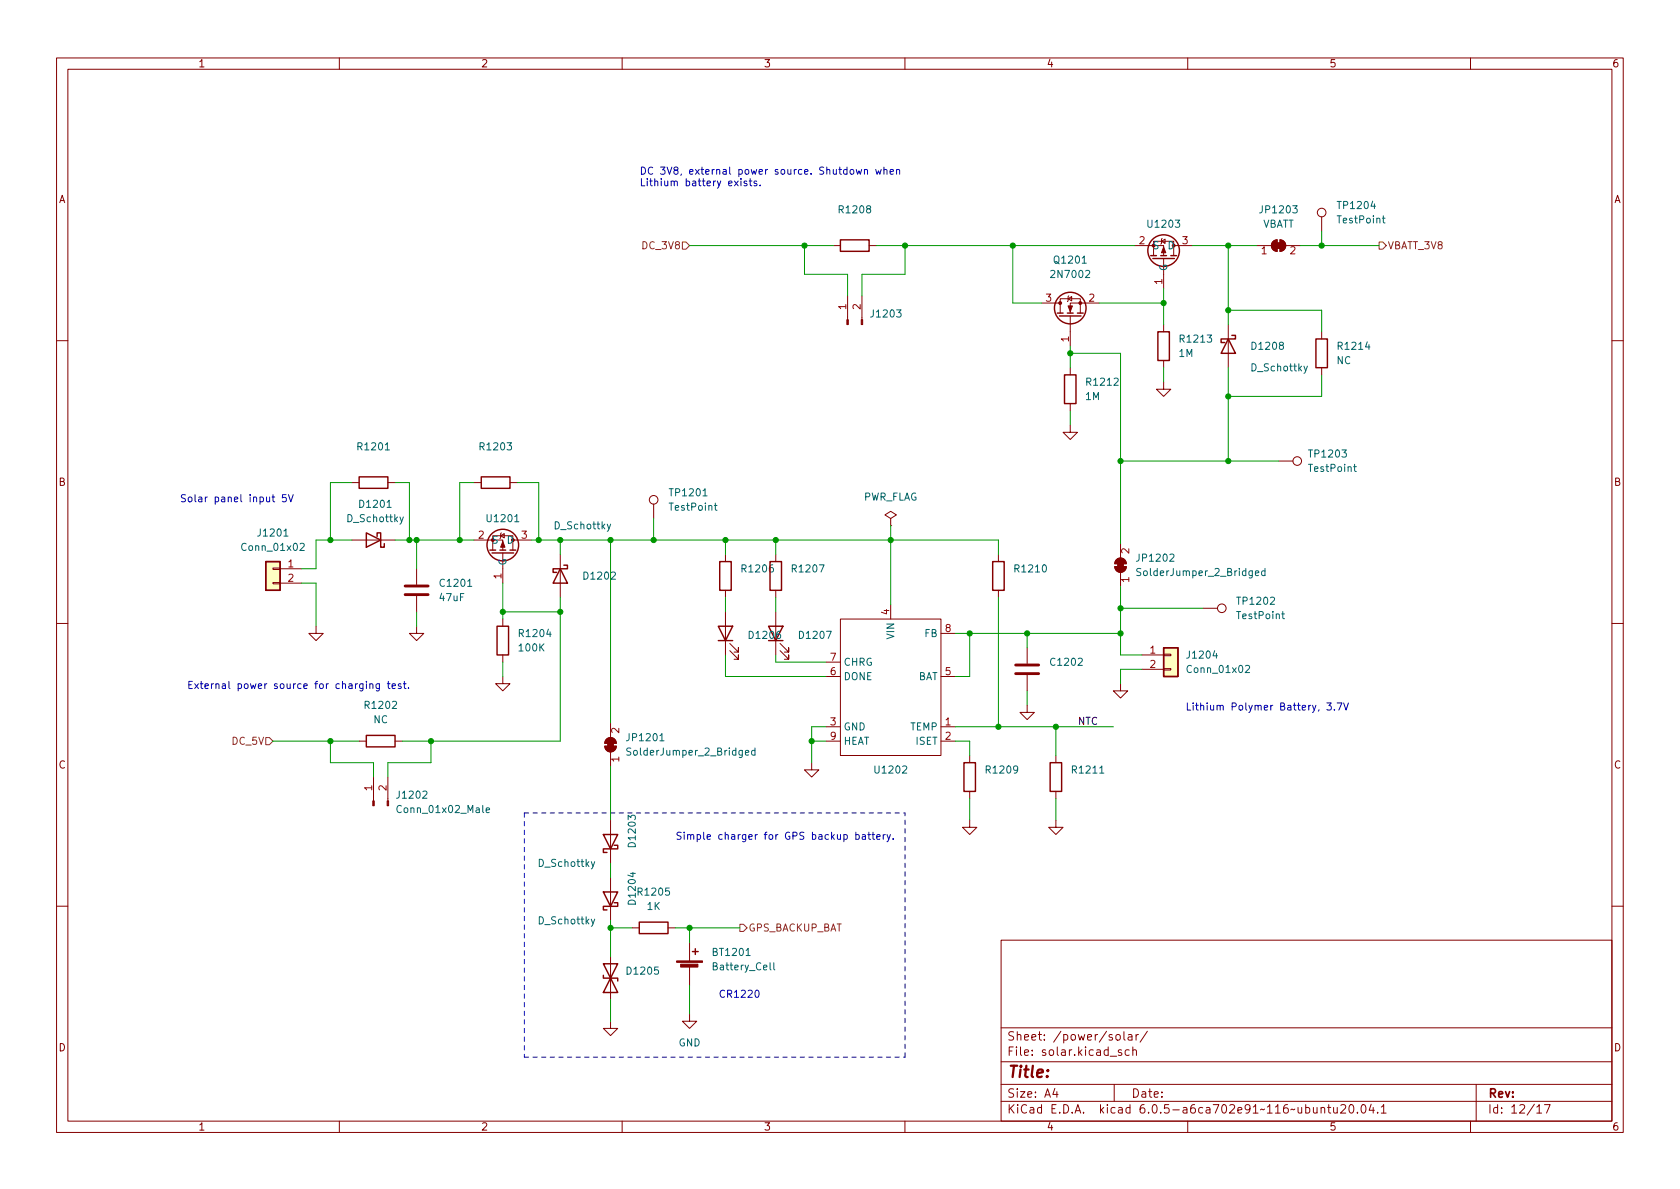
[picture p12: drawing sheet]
<svg xmlns="http://www.w3.org/2000/svg" width="297mm" height="210mm" viewBox="0 0 297 210" stroke-linecap="round" stroke-linejoin="round" font-family="sans-serif">
<g fill="none" stroke="#840000" stroke-width=".18">
<path d="M10 10.2h277v190.1h-277zM12 12.2h273v186.1h-273zM60 10.2v2M110 10.2v2M160 10.2v2M210 10.2v2M260 10.2v2M233.7 38.3v2.6M147.3 43.4h1.3M149.9 52.3v4.2M152.4 52.3v4.2M153.7 43.4h1.2"/>
<path d="M184.1 53.6h3.4M187.5 55.4v-2.6h3.5v2.6M188.8 52.8l.7-.4v.8zM189 52.3l-.2 .1v.8l-.1 .1M189.2 55.9v5.3M194.3 53.6h-5.1v1.8M200.7 43.4h5v1.8M204 45.2v-2.5h3.5v2.5M205.4 42.7l.6-.4v.7zM205.5 42.2l-.1 .1v.7l-.2 .2M205.7 45.7v5.3M205.7 57.4v1.3"/>
<path d="M208.3 43.4h2.5M217.2 57.4v7.6M222.2 43.4h2.6M225.1 42.7l.7-.3v2a1.02 1.02 0 0 1-.9-.6 1.02 1.02 0 0 1 .2-1.1zM226.3 42.4a1.02 1.02 0 0 1 1 1 1.02 1.02 0 0 1-1 1zM227.3 43.4h2.6M233.7 58.7v1.2M10 60.2h2M189.2 75.2v1.2h1.3l-1.3 1.3-1.2-1.3h1.2M189.2 65v1.3M189.2 71.4v1.2M205.7 67.6v1.2h1.3l-1.3 1.3-1.2-1.3h1.2"/>
<path d="M205.7 63.7v1.3M233.7 65v1.3M285 60.2h2M62.2 95.5h7.6M62.2 85.3h1.3M68.6 85.3h1.2M83.8 95.5h5.1v1.8M83.8 85.3h1.3M87.1 97.3v-2.6h3.6v2.6M88.5 94.7l.7-.3v.7zM88.6 94.2l-.1 .2v.7l-.1 .1M88.9 97.8v5.3"/>
<path d="M90.2 85.3h1.2M91.4 95.5h2.6M99.1 98v7.7M115.6 89.1v2.6M128.3 98v1.3M137.2 98v1.3M157.5 91.7l1-.6-1-.7-1 .7 1 .6v1.3M157.5 93h.1M176.5 98v1.3M197.4 99a1.02 1.02 0 0 1 1.1-.2 1.02 1.02 0 0 1 .6 .9h-2zM198.1 96.1v2.6M226.1 81.5h2.5"/>
<path d="M10 110.2h2M48.3 103h1.2v.2h-1.2zM48.3 100.5h1.2v.2h-1.2zM49.5 100.6h3.8M49.5 103.1h3.8M55.9 110.7v1.3h1.2l-1.2 1.3-1.3-1.3h1.3M73.7 110.7v1.3h1.2l-1.2 1.3-1.3-1.3h1.3M73.7 100.6v2.8M73.7 105.4v2.8M88.9 119.6v1.3h1.3l-1.3 1.3-1.3-1.3h1.3M88.9 109.5v1.2M88.9 115.8v1.3"/>
<path d="M128.3 104.4v1.3M128.3 108.2v7.6M129 115.1l1.6 1.5v-.8v.8h-.8M129 113.8l1.6 1.5v-.8v.8h-.8M137.2 104.4v1.3M137.2 108.2v7.6M137.9 115.1l1.5 1.5v-.8v.8h-.7M137.9 113.8l1.5 1.5v-.8v.8h-.7M146 119.6h2.6M146 117.1h2.6M148.6 109.5h17.8v24.1h-17.8zM157.5 106.9v2.6"/>
<path d="M166.4 119.6h2.5M166.4 112h2.5M176.5 104.4v1.3M181.6 114.5v2.8M181.6 119.4v2.8M197.1 100.2h2a1.02 1.02 0 0 1-1 1 1.02 1.02 0 0 1-1-1zM198.1 101.2v2.6M201.9 115.8h3.8M201.9 118.4h3.8M205.7 118.2h1.3v.3h-1.3zM205.7 115.7h1.3v.2h-1.3zM212.7 107.6h2.6"/>
<path d="M285 110.2h2M63.5 131.1h1.3M66 137.4v4.2M68.6 137.4v4.2M69.8 131.1h1.3M106.9 131.9h2.1a1.02 1.02 0 0 1-1.1 1.1 1.02 1.02 0 0 1-1-1.1zM107.2 130.7a1.02 1.02 0 0 1 1.1-.2 1.02 1.02 0 0 1 .7 .9h-2.1zM107.9 127.9v2.5M107.9 133v2.5M143.5 134.9v1.2h1.3l-1.3 1.3-1.3-1.3h1.3M146 128.5h2.6M146 131.1h2.6"/>
<path d="M166.4 128.5h2.5M166.4 131.1h2.5M171.4 133.6v1.3M171.4 139.9v1.3M181.6 124.7v1.3h1.3l-1.3 1.2-1.3-1.2h1.3M186.7 133.6v1.3M186.7 139.9v1.3M198.1 120.9v1.3h1.3l-1.3 1.2-1.3-1.2h1.3M107.9 145v7.6M107.9 155.2v7.6M171.4 145v1.3h1.3l-1.3 1.3-1.2-1.3h1.2M186.7 145v1.3h1.3l-1.3 1.3-1.3-1.3h1.3"/>
<path d="M10 160.2h2M107.9 169.2v7.6M111.8 164.1h1.2M118.1 164.1h1.3M121.9 179.3v1.3h1.3l-1.3 1.3-1.3-1.3h1.3M121.9 166.6v3.3M121.9 170.9v3.3M177 166.3h108v32h-108zM285 160.2h2M60 198.3v2M107.9 180.6v1.3h1.3l-1.3 1.2-1.2-1.2h1.2M110 198.3v2"/>
<path d="M160 198.3v2M177 194.8h108M177 191.8h108M177 187.8h108M177 181.8h108M186.5 192.5l-.4 1h1M186.9 193v1M197 191.8v3M197.4 183.1l.2-.2 .4 .2 .1 .5-.2 .3h-.3l-.2-.1zM198.3 185.7l-.4-.1-.2 .2 .1 .3 .5 .1v.4h-.6M198.7 182.4v1.3l.2 .2M199.5 183h.6v.9"/>
<path d="M199.6 185.7l-.4-.1-.3 .3v.4l.2 .3h.5M200.1 183.3l-.5 .1a.29 .29 0 0 0-.2 .2 .29 .29 0 0 0 .2 .3h.5M200.3 185.8l.2-.2 .4 .1v.9M200.3 185.1v1.5M200.9 182.9v1M201.3 182.9l-.3 .1-.1 .2M202.9 182.4l-1.3 1.9M210 198.3v2M233.6 196l.2-.2 .3 .1 .1 .9M233.6 195.8v1M234.7 195.8h.6M234.9 195.3v1.3l.4 .2"/>
<path d="M235.8 195.8l.1 1h.3l.2-.1M236.4 195.8v1M237.1 195.5l.5-.2 .3 .2v.3l-.9 1h.9M238.7 195.4l.2-.1a.81 .81 0 0 1 .5 .7 .81 .81 0 0 1-.3 .8h-.1a.81 .81 0 0 1-.6-.6 .81 .81 0 0 1 .3-.8zM240 196.7v.1M240.8 195.5l.2-.2a.81 .81 0 0 1 .6 .7 .81 .81 0 0 1-.3 .8h-.2a.81 .81 0 0 1-.3-1.3zM242.4 195.3l-.3 1h.9M242.8 195.8v1M243.6 196.7v.1M244.2 195.8l.4-.5v1.5M244.2 196.8h.9M260 198.3v2"/>
<path d="M261 191.8v6.5M271.7 195.8l.5-.5v1.5M271.7 196.8h.9M273.1 195.3h1l-.7 1.5"/>
<circle cx="233.7" cy="37.6" r=".76"/>
<circle cx="115.6" cy="88.4" r=".76"/>
<circle cx="229.4" cy="81.5" r=".76"/>
<circle cx="216" cy="107.6" r=".76"/>
</g>
<g fill="none" stroke="#840000" stroke-width=".25">
<path d="M148.6 42.4h5.1v2h-5.1zM186.9 55.4h1.1M187.3 55.9h3.8M188.7 55.4h1M190.5 55.4h1M203.5 45.2h1M203.8 45.7h3.8M204.7 58.7h2.1v5h-2.1zM205.2 45.2h1M207 45.2h1M217.2 59.9l1.2 2.6h-2.5zM217.8 59.3h.6v.6h-2.5v.7h.6"/>
<path d="M232.7 59.9h2v5.1h-2zM188.2 66.3h2v5.1h-2zM47 99.3h2.5v5.1h-2.5zM63.5 84.3h5.1v2.1h-5.1zM64.8 94.2l2.5 1.3-2.5 1.3zM66.7 94.9v-.7h.6v2.6h.6v-.7M85.1 84.3h5.1v2.1h-5.1zM86.6 97.3h1M87 97.8h3.8M88.4 97.3h1M90.2 97.3h1M99.7 99.9h.6v.7h-2.5v.6h.6"/>
<path d="M127.3 99.3h2v5.1h-2zM136.1 99.3h2.1v5.1h-2.1zM175.5 99.3h2v5.1h-2zM87.9 110.7h2v5.1h-2zM99.1 100.6l1.2 2.5h-2.5zM127 110.7h2.5l-1.2 2.6zM127 113.3h2.5M135.9 110.7h2.5l-1.2 2.6zM135.9 113.3h2.5M205.7 114.5h2.6v5.1h-2.6zM64.8 130h5v2.1h-5zM170.4 134.9h2.1v5h-2.1z"/>
<path d="M185.7 134.9h2v5h-2zM106.7 147.6h2.5l-1.3 2.5zM106.7 157.7h2.5l-1.3 2.6zM108.6 149.5h.6v.6h-2.5v.6h.6M108.6 159.6h.6v.7h-2.5v.6h.6M106.7 172.5v.5h2.5v.5M106.7 170.4h2.5l-2.5 5.1h2.5zM113 163.1h5.1v2h-5.1zM122.4 168.3h1M122.9 167.8v1"/>
<circle cx="189.2" cy="54.5" r="2.79"/>
<circle cx="205.7" cy="44.3" r="2.79"/>
<circle cx="88.9" cy="96.4" r="2.79"/>
</g>
<g fill="#840000" stroke="#840000" stroke-width=".18">
<path d="M188.8 54.1h.8l-.4 1z"/>
<path d="M152.3 56.5h.2v.9h-.2z"/>
<path d="M149.7 56.5h.3v.9h-.3z"/>
<path d="M107.4 131.2h1.1v1h-1.1z"/>
<path d="M106.9 131.9h2.1a1.02 1.02 0 0 1-1.1 1.1 1.02 1.02 0 0 1-1-1.1z"/>
<path d="M107.2 130.7a1.02 1.02 0 0 1 1.1-.2 1.02 1.02 0 0 1 .7 .9h-2.1z"/>
<path d="M119.6 169.9h4.6v.3h-4.6z"/>
<path d="M120.3 170.5h3.1v.5h-3.1z"/>
<path d="M225.6 42.9h1v1h-1z"/>
<path d="M225.1 42.7l.7-.3v2a1.02 1.02 0 0 1-.9-.6 1.02 1.02 0 0 1 .2-1.1z"/>
<path d="M226.3 42.4a1.02 1.02 0 0 1 1 1 1.02 1.02 0 0 1-1 1z"/>
<path d="M68.5 141.6h.2v.9h-.2z"/>
<path d="M65.9 141.6h.3v.9h-.3z"/>
<path d="M205.7 43.7l.4 1h-.7z"/>
<path d="M88.9 95.8l.4 1h-.8z"/>
<path d="M197.6 99.4h1v1.1h-1z"/>
<path d="M197.1 100.2h2a1.02 1.02 0 0 1-1 1 1.02 1.02 0 0 1-1-1z"/>
<path d="M197.4 99a1.02 1.02 0 0 1 1.1-.2 1.02 1.02 0 0 1 .6 .9h-2z"/>
<circle cx="191" cy="53.6" r=".25"/>
<circle cx="187.5" cy="53.6" r=".25"/>
</g>
<g fill="none" stroke="#006464" stroke-width=".18">
<path d="M244.4 38.6h.5M244.6 38.2v1l.3 .2M231.2 64.7l-.5 1.2-.1 .1M50.2 94.8h.7M53.1 96.2l.5-.1 .2 .3-.8 .9h.8M71.3 91.4l-.4 1.2-.2 .1M108 92.7l-.5 1.1-.1 .2M126.3 89.4h.5M126.5 89v1l.3 .2M239.3 82.5h.5M239.5 82.1v1.1l.3 .2M201.7 100.6l-.5-.1-.2 .1v.4l.6 .2 .1 .3-.2 .3-.5-.1"/>
<path d="M220.2 117.8l.5-.1 .2 .3-.7 .9h.7M222 101.4l.6-.2-.1-.2-.4-.1-.1 .2v.6h.5M223.7 101l-.4-.1-.2 .3 .1 .5h.5M223.7 100.5v1.3M226.6 108.6h.5M226.8 108.1v1.1l.3 .2M111.5 132.3h-.4l-.2 .1v.4l.5 .2 .1 .3-.2 .2h-.5M116.7 131h.7M131.8 133.1l.6-.1-.1-.2-.3-.1-.2 .2 .1 .6h.4M133.5 132.8l-.4-.1-.2 .2 .1 .6h.5M133.5 132.3v1.2M86 143.3l.6-.1-.1-.3h-.4l-.1 .1v.6h.5"/>
<path d="M105.1 152.4l-.4 1.1-.2 .1M105.1 162.5l-.4 1.2-.2 .1M136.8 170.2v1.1l.2 .2"/>
</g>
<path d="M71.6 105.2h4.1M71.6 103.6h4.1M179.6 119.1h4M179.6 117.6h4" fill="none" stroke="#840000" stroke-width=".51"/>
<g fill="#ffffc2" stroke="#ffffc2" stroke-width=".18">
<path d="M47 99.3h2.5v5.1h-2.5z"/>
<path d="M205.7 114.5h2.6v5.1h-2.6z"/>
</g>
<path d="M120.6 42.8h.7l.6 .6-.6 .7h-.7zM243.8 42.8h.7l.6 .6-.6 .7h-.7zM47 130.4h.6l.7 .7-.7 .6h-.6zM130.8 163.4h.6l.7 .7-.7 .6h-.6z" fill="none" stroke="#725600" stroke-width=".18"/>
<g fill="none" stroke="#0000c2" stroke-width=".18">
<path d="M131 32v.9M132 32.1l-.3-.1-.1 .2v.2l.4 .1v.3h-.4M132.5 32h.4M132.6 31.6v1.1l.3 .2M133.8 32.1l-.3-.1-.2 .2 .1 .2 .4 .1v.3h-.5M134.4 32.7v.2M151.4 30l.2 .8 .3-.6 .2 .6 .3-.8M152.8 30.1l.2-.1h.3l.1 .8M152.8 30v.8M154.8 30l.3 .8 .2-.6 .3 .6 .2-.8M156.3 30.1l.2-.1h.3v.8M156.3 29.5v1.3"/>
<path d="M157.4 30.4l.6-.1-.1-.3h-.3l-.2 .1v.7h.5M158.5 30.1l.2-.1h.3l.1 .8M158.5 30v.8M48.1 87.9h.5M48.3 87.5v1.1l.3 .1M50.6 87.5h-.6l-.1 .6 .2-.1h.4l.1 .2v.4l-.2 .1-.5-.1M51 87.5l.4 1.2 .4-1.2M64.8 120.5v.1M64.8 120.9v.9M65.4 121l.2-.1 .3 .1v.8M65.4 120.9v.9M67.1 120.9v1l-.3 .3-.3-.1"/>
<path d="M67.1 121l-.4-.1-.2 .3 .1 .5h.5M68.5 120.9h.5M68.7 120.5v1.1l.3 .2M69.3 121.3l.6-.1v-.2l-.4-.1-.2 .2 .1 .6h.5M70.9 121l-.3-.1-.2 .2 .1 .2 .4 .1v.3h-.5M71.3 120.9h.5M71.5 120.5v1.1l.3 .2M72.2 121.6v.2M234.6 124.3h.8l-.4 .5 .3 .1v.5l-.2 .2-.5-.2M235.9 125.4v.2M236.4 124.3h.9l-.6 1.3M237.6 124.3l.4 1.3 .4-1.3"/>
<path d="M151.3 147.6h.4l.2 .2-.1 .6h-.5M151.3 147.2v1.2M152.5 147.6h.5v.8M153 147.9h-.4l-.2 .2 .2 .3h.4M153.4 147.6h.5M153.6 147.2v1l.3 .2M154.2 147.6h.5M154.4 147.2v1l.3 .2M155 148l.6-.1v-.3h-.4l-.2 .2 .1 .6h.5M156.2 147.6v.8M156.5 147.6l-.3 .2M156.8 147.6l.3 .8"/>
<path d="M157.4 147.6l-.4 1.1-.2 .2M157.9 148.3v.1M133.6 175.2l.2-.1a.68 .68 0 0 1 .4 .6 .68 .68 0 0 1-.4 .7l-.2-.2-.1-.3z"/>
</g>
<path d="M92.7 143.8h67.3M92.7 143.8v43.1M92.7 186.9h67.3M160 186.9v-43.1" fill="none" stroke="#0000c2" stroke-width=".18" stroke-dasharray=".8 .8"/>
<g fill="none" stroke="#009600" stroke-width=".18">
<path d="M121.9 43.4h25.4M142.2 43.4v5.1h7.7v3.8M154.9 43.4h45.8M160 43.4v5.1h-7.6v3.8M179.1 43.4v10.2h5M194.3 53.6h11.4M205.7 51v6.4M210.8 43.4h11.4M217.2 43.4v14M217.2 54.9h16.5v3.8M229.9 43.4h13.9M233.7 40.9v2.5"/>
<path d="M189.2 62.5h8.9v33.6M189.2 61.2v3.8M189.2 72.6v2.6M205.7 65v2.6M217.2 65v16.5M233.7 66.3v3.8h-16.5M62.2 95.5h-6.3v5.1h-2.6M62.2 85.3h-3.8v10.2M69.8 95.5h14M69.8 85.3h2.6v10.2M73.7 95.5v5.1M83.8 85.3h-2.5v10.2"/>
<path d="M91.4 85.3h3.8v10.2M94 95.5h82.5v2.5M99.1 95.5v2.5M107.9 95.5v32.4M115.6 91.7v3.8M128.3 95.5v2.5M137.2 95.5v2.5M157.5 93v13.9M198.1 81.5h28M53.3 103.1h2.6v7.6M73.7 108.2v2.5M88.9 103.1v6.4"/>
<path d="M88.9 117.1v2.5M88.9 108.2h10.2M99.1 105.7v25.4h-28M128.3 115.8v3.8h17.7M128.3 105.7v2.5M137.2 105.7v2.5M137.2 115.8v1.3h8.8M168.9 112h29.2M171.4 112v7.6h-2.5M176.5 105.7v22.8M181.6 112v2.5M198.1 103.8v12h3.8"/>
<path d="M198.1 107.6h14.6M201.9 118.4h-3.8v2.5M48.3 131.1h15.2M58.4 131.1v3.8h7.6v2.5M76.2 131.1v3.8h-7.6v2.5M107.9 135.5v9.5M143.5 131.1h2.5M146 128.5h-2.5v6.4M168.9 128.5h27.9M168.9 131.1h2.5v2.5M181.6 122.2v2.5M186.7 128.5v5.1"/>
<path d="M107.9 152.6v2.6M171.4 141.2v3.8M186.7 141.2v3.8M107.9 162.8v6.4M107.9 176.8v3.8M107.9 164.1h3.9M119.4 164.1h11.4M121.9 164.1v2.5M121.9 174.2v5.1"/>
</g>
<g fill="#009600" stroke="#009600" stroke-width=".18">
<circle cx="95.2" cy="95.5" r=".46"/>
<circle cx="99.1" cy="95.5" r=".46"/>
<circle cx="72.4" cy="95.5" r=".46"/>
<circle cx="73.7" cy="95.5" r=".46"/>
<circle cx="81.3" cy="95.5" r=".46"/>
<circle cx="88.9" cy="108.2" r=".46"/>
<circle cx="99.1" cy="108.2" r=".46"/>
<circle cx="205.7" cy="53.6" r=".46"/>
<circle cx="233.7" cy="43.4" r=".46"/>
<circle cx="217.2" cy="54.9" r=".46"/>
<circle cx="217.2" cy="43.4" r=".46"/>
<circle cx="128.3" cy="95.5" r=".46"/>
<circle cx="115.6" cy="95.5" r=".46"/>
<circle cx="107.9" cy="95.5" r=".46"/>
<circle cx="137.2" cy="95.5" r=".46"/>
<circle cx="157.5" cy="95.5" r=".46"/>
<circle cx="186.7" cy="128.5" r=".46"/>
<circle cx="181.6" cy="112" r=".46"/>
<circle cx="176.5" cy="128.5" r=".46"/>
<circle cx="171.4" cy="112" r=".46"/>
<circle cx="143.5" cy="131.1" r=".46"/>
<circle cx="76.2" cy="131.1" r=".46"/>
<circle cx="58.4" cy="131.1" r=".46"/>
<circle cx="58.4" cy="95.5" r=".46"/>
<circle cx="198.1" cy="81.5" r=".46"/>
<circle cx="160" cy="43.4" r=".46"/>
<circle cx="142.2" cy="43.4" r=".46"/>
<circle cx="179.1" cy="43.4" r=".46"/>
<circle cx="189.2" cy="62.5" r=".46"/>
<circle cx="121.9" cy="164.1" r=".46"/>
<circle cx="107.9" cy="164.1" r=".46"/>
<circle cx="217.2" cy="70.1" r=".46"/>
<circle cx="217.2" cy="81.5" r=".46"/>
<circle cx="198.1" cy="112" r=".46"/>
<circle cx="198.1" cy="107.6" r=".46"/>
</g>
<text font-size="2.8" fill="#840000" x="178" y="190.6">Title:</text>
<g font-size="2.1" fill="#840000">
<text x="178" y="184">Sheet: /power/solar/</text>
<text x="178" y="186.7">File: solar.kicad_sch</text>
<text x="178" y="196.9">KiCad E.D.A. kicad 6.0.5-a6ca702e91~116~ubuntu20.04.1</text>
<text x="178" y="194.1">Size: A4</text>
<text x="200" y="194.1">Date:</text>
<text x="263" y="194.1">Rev:</text>
<text x="263" y="196.9">Id: 12/17</text>
</g>
<g font-size="1.8" fill="#840000">
<text x="35" y="11.9">1</text>
<text x="85" y="11.9">2</text>
<text x="135" y="11.9">3</text>
<text x="185" y="11.9">4</text>
<text x="235" y="11.9">5</text>
<text x="285" y="11.9">6</text>
<text x="10.3" y="35.9">A</text>
<text x="285.3" y="35.9">A</text>
<text x="10.3" y="85.9">B</text>
<text x="285.3" y="85.9">B</text>
<text x="10.3" y="135.9">C</text>
<text x="285.3" y="135.9">C</text>
<text x="10.3" y="185.9">D</text>
<text x="285.3" y="185.9">D</text>
<text x="35" y="199.9">1</text>
<text x="85" y="199.9">2</text>
<text x="135" y="199.9">3</text>
<text x="185" y="199.9">4</text>
<text x="235" y="199.9">5</text>
<text x="285" y="199.9">6</text>
</g>
<g font-size="1.8" fill="#0000c2">
<text x="113" y="30.9">DC 3V8, external power source. Shutdown when</text>
<text x="113" y="32.9">Lithium battery exists.</text>
<text x="31.7" y="88.8">Solar panel input 5V</text>
<text x="33" y="121.8">External power source for charging test.</text>
<text x="209.5" y="125.6">Lithium Polymer Battery, 3.7V</text>
<text x="119.4" y="148.5">Simple charger for GPS backup battery.</text>
<text x="127" y="176.4">CR1220</text>
</g>
<g font-size="1.8" fill="#006464">
<text x="148.5" y="37.7">R1208</text>
<text x="203.1" y="40.3">U1203</text>
<text x="223" y="37.7">JP1203</text>
<text x="223.1" y="40.3">VBATT</text>
<text x="236.6" y="39.5">TestPoint</text>
<text x="236.7" y="37">TP1204</text>
<text x="186.6" y="46.6">Q1201</text>
<text x="203.7" y="44.1">S</text>
<text x="206.5" y="44.1">D</text>
<text x="186.1" y="49.1">2N7002</text>
<text x="206.4" y="48" transform="rotate(-90 206.4 48)">G</text>
<text x="154.2" y="56.1">J1203</text>
<text x="208.5" y="63.1">1M</text>
<text x="208.8" y="60.6">R1213</text>
<text x="221.3" y="65.7">D_Schottky</text>
<text x="221.5" y="61.8">D1208</text>
<text x="236.3" y="64.4">NC</text>
<text x="236.7" y="61.8">R1214</text>
<text x="192" y="70.7">1M</text>
<text x="192.3" y="68.2">R1212</text>
<text x="63.4" y="79.6">R1201</text>
<text x="85" y="79.6">R1203</text>
<text x="231.5" y="83.4">TestPoint</text>
<text x="231.7" y="80.9">TP1203</text>
<text x="63.8" y="89.8">D1201</text>
<text x="118.6" y="87.8">TP1201</text>
<text x="152.5" y="88.5">PWR_FLAG</text>
<text x="45.8" y="94.9">J1201</text>
<text x="61.5" y="92.3">D_Schottky</text>
<text x="86.3" y="92.3">U1201</text>
<text x="98.1" y="93.6">D_Schottky</text>
<text x="118.5" y="90.3">TestPoint</text>
<text x="43" y="97.4">Conn_01x02</text>
<text x="86.9" y="96.1">S</text>
<text x="89.5" y="100.1" transform="rotate(-90 89.5 100.1)">G</text>
<text x="89.7" y="96.1">D</text>
<text x="131.3" y="101.2">R1206</text>
<text x="140.2" y="101.2">R1207</text>
<text x="179.6" y="101.2">R1210</text>
<text x="201.2" y="99.3">JP1202</text>
<text x="201.6" y="101.8">SolderJumper_2_Bridged</text>
<text x="77.8" y="106.3">47uF</text>
<text x="78" y="103.8">C1201</text>
<text x="103.4" y="102.5">D1202</text>
<text x="219" y="106.9">TP1202</text>
<text x="92" y="112.6">R1204</text>
<text x="132.6" y="113">D1206</text>
<text x="141.5" y="113">D1207</text>
<text x="158.1" y="112.9" transform="rotate(-90 158.1 112.9)">VIN</text>
<text x="163.5" y="112.6">FB</text>
<text x="218.8" y="109.5">TestPoint</text>
<text x="91.9" y="115.2">100K</text>
<text x="149.1" y="117.7">CHRG</text>
<text x="185.9" y="117.7">C1202</text>
<text x="210.1" y="116.5">J1204</text>
<text x="210.2" y="119">Conn_01x02</text>
<text x="64.7" y="125.3">R1202</text>
<text x="149.1" y="120.3">DONE</text>
<text x="162.2" y="120.3">BAT</text>
<text x="66" y="127.9">NC</text>
<text x="111.1" y="131.1">JP1201</text>
<text x="149.1" y="129.2">GND</text>
<text x="149.1" y="131.7">HEAT</text>
<text x="160.9" y="129.2">TEMP</text>
<text x="161.9" y="131.7">ISET</text>
<text x="111.4" y="133.6">SolderJumper_2_Bridged</text>
<text x="154.9" y="136.8">U1202</text>
<text x="174.5" y="136.8">R1209</text>
<text x="189.8" y="136.8">R1211</text>
<text x="70.4" y="141.2">J1202</text>
<text x="70.7" y="143.8">Conn_01x02_Male</text>
<text x="112.4" y="149.6" transform="rotate(-90 112.4 149.6)">D1203</text>
<text x="95.3" y="153.3">D_Schottky</text>
<text x="112.4" y="159.7" transform="rotate(-90 112.4 159.7)">D1204</text>
<text x="113" y="158.4">R1205</text>
<text x="114.4" y="160.9">1K</text>
<text x="95.3" y="163.4">D_Schottky</text>
<text x="111" y="172.3">D1205</text>
<text x="126.2" y="169">BT1201</text>
<text x="126.3" y="171.6">Battery_Cell</text>
<text x="120" y="185">GND</text>
</g>
<g font-size="1.8" fill="#725600">
<text x="113.8" y="44.1">DC_3V8</text>
<text x="245.3" y="44.1">VBATT_3V8</text>
<text x="41.1" y="131.7">DC_5V</text>
<text x="132.3" y="164.7">GPS_BACKUP_BAT</text>
</g>
<g font-size="1.8" fill="#a90000">
<text x="201.4" y="43.2">2</text>
<text x="209.1" y="43.2">3</text>
<text x="223" y="45">1</text>
<text x="228.1" y="45">2</text>
<text x="184.9" y="53.3">3</text>
<text x="192.5" y="53.3">2</text>
<text x="205.5" y="50.3" transform="rotate(-90 205.5 50.3)">1</text>
<text x="149.6" y="54.7" transform="rotate(-90 149.6 54.7)">1</text>
<text x="152.1" y="54.7" transform="rotate(-90 152.1 54.7)">2</text>
<text x="189" y="60.4" transform="rotate(-90 189 60.4)">1</text>
<text x="84.6" y="95.2">2</text>
<text x="92.2" y="95.2">3</text>
<text x="50.9" y="100.3">1</text>
<text x="199.6" y="97.9" transform="rotate(-90 199.6 97.9)">2</text>
<text x="50.9" y="102.9">2</text>
<text x="88.6" y="102.3" transform="rotate(-90 88.6 102.3)">1</text>
<text x="199.6" y="103" transform="rotate(-90 199.6 103)">1</text>
<text x="157.2" y="108.7" transform="rotate(-90 157.2 108.7)">4</text>
<text x="167.1" y="111.8">8</text>
<text x="146.8" y="119.4">6</text>
<text x="146.8" y="116.8">7</text>
<text x="167.1" y="119.4">5</text>
<text x="203.3" y="115.6">1</text>
<text x="203.3" y="118.1">2</text>
<text x="109.5" y="129.6" transform="rotate(-90 109.5 129.6)">2</text>
<text x="146.8" y="128.3">3</text>
<text x="146.8" y="130.8">9</text>
<text x="167.1" y="128.3">1</text>
<text x="167.1" y="130.8">2</text>
<text x="109.5" y="134.7" transform="rotate(-90 109.5 134.7)">1</text>
<text x="65.8" y="139.8" transform="rotate(-90 65.8 139.8)">1</text>
<text x="68.3" y="139.8" transform="rotate(-90 68.3 139.8)">2</text>
</g>
<text font-size="1.8" fill="#0f0f0f" x="190.5" y="128.2">NTC</text>
</svg>
